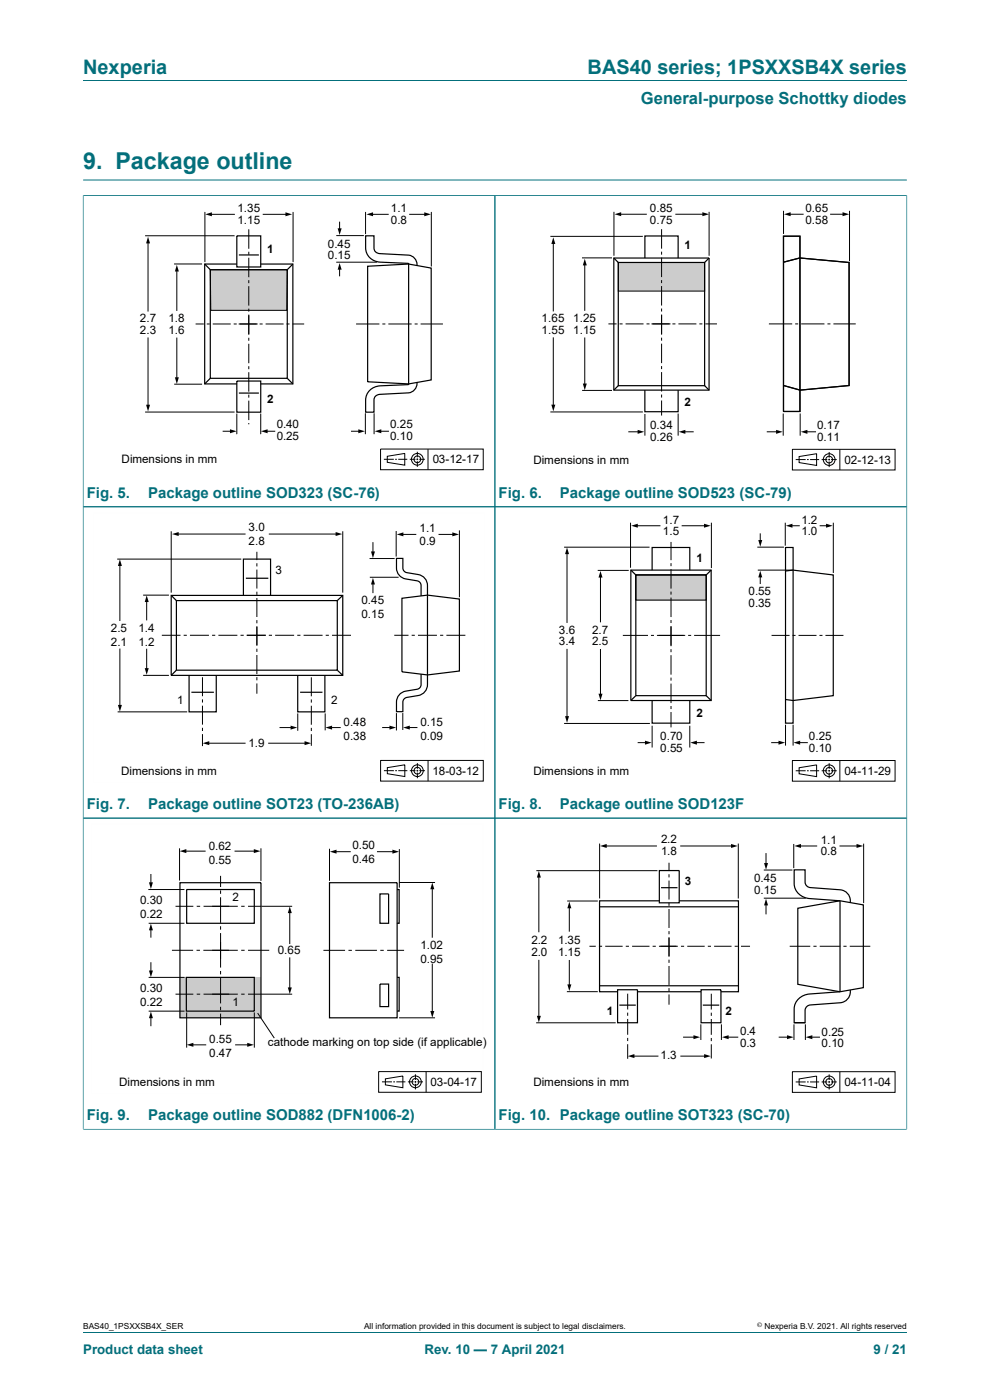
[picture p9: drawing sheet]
<svg xmlns="http://www.w3.org/2000/svg" width="210mm" height="297mm" viewBox="0 0 210 297" stroke-linecap="round" stroke-linejoin="round" font-family="sans-serif">
<path d="M17.6 17.1h174.8M17.6 38.2h174.8M17.6 41.4v66.1h87.4v-66h-87.4" fill="none" stroke="#036f7b" stroke-width=".21"/>
<path d="M19.8 42.7h83.1v57.3h-83.1z" fill="none" stroke="#fff" stroke-width=".21"/>
<g fill="none" stroke="#000" stroke-width=".21">
<path d="M30.8 50h19M31.4 51.4v14.7M36.9 56h6M37.5 57.3v8.7M44.7 45.5h5.1M55.7 45.5h5.1M72 47v1.7M72 56.9v1.7M78.8 45.5h3.6M86.8 45.5h3.5M31.4 71.6v14.5M37.5 71.6v8.7"/>
<path d="M75.5 68.7h5M81.1 68.7h.6M82.4 68.7h4.9M88 68.7h.6M89.2 68.7h4.8M30.8 87.4h19M37 81.5h5.9M47.2 91.5h1.9M56.5 91.5h1.9M74.5 91.5h1.8M80.6 91.5h1.9M80.7 95.3h21.8v4.3h-21.8z"/>
<path d="M81.4 97.4h2.1M82.2 96.8l3.7-.6v2.5l-3.7-.6zM83.8 97.4h.4M84.5 97.4h1.9M86.9 97.4h1.2M88.3 97.4h.4M88.5 95.8v1.2M88.5 97.3v.3M88.5 97.8v1.2M88.9 97.4h1.2M90.8 95.3v4.3"/>
<circle cx="88.5" cy="97.4" r="1.25"/>
<circle cx="88.5" cy="97.4" r=".71"/>
</g>
<g fill="#000">
<path d="M31.4 50.2l.4 1.4h-.8zM37.5 56.2l.4 1.4h-.8zM43.5 45.5l1.4-.5v.9zM60.6 45l1.4 .5-1.4 .4zM71.6 48.4h.9l-.5 1.4zM72 55.8l.5 1.4h-.9zM77.7 45.5l1.4-.5v.9zM90 45l1.4 .5-1.4 .4zM31 85.9h.8l-.4 1.4zM37.1 80h.8l-.4 1.5zM48.8 91.1l1.4 .4-1.4 .4zM55.4 91.5l1.4-.4v.8z"/>
<path d="M76 91.1l1.4 .4-1.4 .4zM79.5 91.5l1.4-.4v.8z"/>
</g>
<path d="M44.6 57.2h16.3l-.1 8.6h-16.1z" fill="#ccc"/>
<g fill="none" stroke="#000" stroke-width=".21">
<path d="M43.5 45v10.5M44.6 57.2h16.3l-.1 8.6h-16.1zM52.8 48.6v4.2M52.8 53.4v.6M52.8 54.7v4.1M52.8 59.4v.7M62.2 45v10.5M71.4 55.6h8.5M71.4 50h5.7M77.5 45v4.6M91.5 45v11.5M41.5 68.7h1.7"/>
<path d="M43.9 68.7h.6M45.1 68.7h3.8M49.6 68.7h.6M50.6 68.7h4.1M52.8 60.7v4.1M52.8 65.5v.6M52.8 66.7v4.3M52.8 71.7v.6M52.8 72.9v4.2M52.8 77.7v.6M52.8 79v4.1M55.1 68.7h.6"/>
<path d="M56.3 68.7h3.9M60.8 68.7h.6M62.1 68.7h2.4M50.2 87.8v4.2M52.8 83.7v.7M52.8 85v4.1M52.8 89.8v.2M55.3 87.8v4.2M77.5 87.7v4.3M79.4 87.7v4.3M168.1 95.3h21.8v4.4h-21.8zM168.8 97.5h2.1"/>
<path d="M169.5 96.9l3.7-.6v2.4l-3.7-.6zM171.2 97.5h.3M171.8 97.5h2M174.3 97.5h1.2M175.7 97.5h.4M175.9 95.9v1.2M175.9 97.3v.4M175.9 97.9v1.2M176.3 97.5h1.2M178.2 95.3v4.4"/>
<circle cx="175.9" cy="97.5" r="1.25"/>
<circle cx="175.9" cy="97.5" r=".71"/>
</g>
<g fill="none" stroke="#000" stroke-width=".25">
<path d="M43.4 56l1.2 1.2M44.6 57.2h16.3v23.1h-16.3zM50.2 56h-6.8v25.4h6.8M50.2 50h5.1v6.6h-5.1zM50.7 54.1h4.2M55.3 56h6.8v25.4h-6.8M62.1 56l-1.2 1.2M78 56.5l8.7-.5 4.8 .9v23.7l-4.8 .8-8.7-.4zM88.5 56.3a2.05 2.05 0 0 0-1.8-2.2l-6.2-.3a1.21 1.21 0 0 1-1.2-1.2v-2.6h-1.7a5.3 5.3 0 0 0 .6 4.4 3.4 3.4 0 0 0 2.4 1.2l6.1 .3v25.5l-.1 .2-6 .3a3.1 3.1 0 0 0-3 3v2.5h1.7v-2.5a1.18 1.18 0 0 1 1.2-1.2l6.2-.4a2.04 2.04 0 0 0 1.8-2.2M44.6 80.3l-1.2 1.1M50.2 80.8h5.1v6.6h-5.1zM50.7 83.4h4.2"/>
<path d="M60.9 80.3l1.2 1.1"/>
</g>
<path d="M192.4 41.4v66.1h-87.4v-66h87.4" fill="none" stroke="#036f7b" stroke-width=".21"/>
<path d="M107.1 42.7h83.1v57.4h-83.1z" fill="none" stroke="#fff" stroke-width=".21"/>
<path d="M131.2 55.7h18.3v6.1h-18.3z" fill="#ccc"/>
<g fill="none" stroke="#000" stroke-width=".21">
<path d="M116.7 50.1h19.7M117.4 51.5v14.6M123.5 54.7h6.3M124 56v9.9M130.2 44.9v9.4M131.2 55.7h18.3v6.1h-18.3zM131.5 45.4h5.7M140.3 48.6v4.2M140.3 53.4v.6M140.3 54.7v4.1M140.3 59.4v.7M143.3 45.4h6"/>
<path d="M150.4 44.9v9.4M166.2 44.7v4.9M167.4 45.4h3.1M176.1 45.4h2.9M180.2 44.7v10.7M117.4 71.6v14.5M124 71.6v10M129.1 68.7h1.7M131.4 68.7h.7M132.7 68.7h3.8M137.1 68.7h.7M138.2 68.7h4"/>
<path d="M140.3 60.7v4.1M140.3 65.5v.6M140.3 66.7v4.3M140.3 71.6v.7M140.3 72.9v4.1M140.3 77.7v.6M140.3 78.9v4.2M142.6 68.7h.7M143.9 68.7h3.8M148.4 68.7h.6M149.6 68.7h2.5M163.1 68.7h4.9"/>
<path d="M168.7 68.7h.6M169.9 68.7h5M175.5 68.7h.7M176.8 68.7h4.7M116.7 87.4h19.7M123.5 82.8h6.3M133.3 91.6h2.2M136.8 87.8v4.6M140.3 83.7v.6M140.3 85v3.2M143.8 87.7v4.7M145.1 91.6h2"/>
<path d="M162.6 91.6h2.3M166.1 87.7v4.7M169.7 87.7v4.7M171 91.6h2.1M24.9 118.6h26.3M25.4 119.8v11.9M36.3 112.7v13M37.5 113.3h14.6M54.5 117.1v1.7M54.5 119.5v.7M57 113.3h14.5M72.7 112.7v13"/>
<path d="M78.4 118.5h5.3M79.1 115v2.3M84 112.7v5.4M85.2 113.4h3.1M93 113.4h3.2M97.5 112.5v14.2M25.4 137.6v12.2M30.4 126.3h5.4M31.1 127.4v4.2M31.1 137.6v4.4M34.3 134.8h4M39 134.8h.6"/>
<path d="M40.3 134.8h4M45 134.8h.7M46.3 134.8h4.1M51 134.8h.7M52.3 134.8h4.1M54.5 120.8v4.1M54.5 125.5v.7M54.5 126.9v4M54.5 131.6v.6M54.5 132.9v4M54.5 137.6v.7M54.5 139v4"/>
<path d="M57 134.8h.7M58.4 134.8h4M63.1 134.8h.6M64.4 134.8h4M69.1 134.8h.7M70.4 134.8h4.1M78.4 122.5h6.2M79.1 123.7v2.1M83.6 134.8h3.1M87.3 134.8h.7M88.7 134.8h4M93.4 134.8h.6"/>
<path d="M94.7 134.8h4M25 151h14.7M30.4 143.3h5.4M43 143.7v4M43 148.4v.6M43 149.7v4M43 154.4v.7M43 155.7v2.6M44 157.7h8.1M54.5 143.6v.7M54.5 145v2.2M56.9 157.7h8"/>
<path d="M59.3 154.3h2.6M63.2 151.4v3.6M66 143.7v4M66 148.4v.7M66 149.7v4M66 154.4v.7M66 155.8v2.4M69 151.3v3.6M70.2 154.3h2.1M81.1 154.3h1.8M84.1 151.3v3.7M85.4 151.3v3.6"/>
<path d="M86.6 154.3h1.9M80.7 161.3h21.8v4.4h-21.8zM81.4 163.5h2.1M82.2 162.9l3.7-.7v2.5l-3.7-.6zM83.8 163.5h.4M84.5 163.5h1.9M86.9 163.5h1.2M88.4 163.5h.3M88.5 161.9v1.2M88.5 163.3v.4M88.5 163.9v1.2M88.9 163.5h1.2"/>
<path d="M90.8 161.3v4.4"/>
<circle cx="88.5" cy="163.5" r="1.25"/>
<circle cx="88.5" cy="163.5" r=".71"/>
</g>
<g fill="#000">
<path d="M117.4 50.3l.4 1.5h-.8zM124 54.9l.5 1.4h-.9zM130.4 45.4l1.4-.4v.9zM149 45l1.4 .4-1.4 .5zM166.3 45.4l1.4-.4v.9zM178.7 45l1.4 .4-1.4 .5zM117 85.8h.8l-.4 1.5zM123.6 81.4h.9l-.5 1.4zM135.3 91.2l1.4 .4-1.4 .4zM144 91.6l1.4-.4v.8zM164.6 91.2l1.4 .4-1.4 .4zM169.9 91.6l1.4-.4v.8z"/>
<path d="M36.5 113.3l1.4-.4v.8zM71.2 112.9l1.4 .4-1.4 .4zM78.7 117h.8l-.4 1.4zM84.2 113.4l1.4-.5v.9zM95.9 112.9l1.5 .5-1.5 .4zM25.4 118.7l.5 1.4h-.9zM31.1 126.3l.4 1.4h-.8zM79.1 122.6l.4 1.4h-.8zM25 149.5h.9l-.5 1.5zM30.7 141.7h.8l-.4 1.5zM43 157.7l1.4-.5v.9zM61.6 153.9l1.5 .4-1.5 .5z"/>
<path d="M64.6 157.2l1.4 .5-1.4 .4zM69 154.3l1.4-.4v.9zM82.6 153.9l1.4 .4-1.4 .5zM85.5 154.3l1.4-.4v.9z"/>
</g>
<g fill="none" stroke="#000" stroke-width=".25">
<path d="M130.2 54.7h20.2v28.1h-20.2zM130.2 54.7l1 1M131.2 55.7h18.3v26.1h-18.3zM136.8 54.7v-4.6h7v4.6M150.4 54.7l-.9 1M166.2 50.1h3.5v37.2h-3.5zM166.2 55.6l3.5-.9 10.4 1v26.1l-10.4 1-3.5-1M131.2 81.8l-1 1M136.8 82.8v4.5h7v-4.5M149.5 81.8l.9 1M36.3 126.3h36.4v17h-36.4zM36.3 126.3l1.1 1.1"/>
<path d="M37.4 127.4h34.1v14.8h-34.1zM51.6 126.3v-7.7h5.8v7.7M52.2 122.7h4.7M72.7 126.3l-1.2 1.1M85.3 126.9l5.4-.6 6.8 .8v15.3l-6.8 .8-5.4-.7zM89.3 126.4v-2.2a1 1 0 0 0-.8-1l-2.4-.4a2.35 2.35 0 0 1-2-2.3v-2h1.4v2a1.01 1.01 0 0 0 .8 1l2.4 .4a2.34 2.34 0 0 1 2 2.3v19a3.8 3.8 0 0 1-1 3.9l-1 .5-2.4 .4a1.01 1.01 0 0 0-.8 1v2h-1.4a3.8 3.8 0 0 1 .9-3.9l1.1-.5 2.4-.4a1.01 1.01 0 0 0 .8-1v-2.2M37.4 142.2l-1.1 1.1M40.1 143.2v7.8h5.8v-7.8M40.6 146.9h4.8M63.2 143.2v7.8h5.7v-7.8M63.7 146.9h4.7M71.5 142.2l1.2 1.1"/>
</g>
<path d="M17.6 107.5h174.8v66h-174.8zM105 107.5v66" fill="none" stroke="#036f7b" stroke-width=".21"/>
<path d="M19.8 108.7h83.1v57.4h-83.1z" fill="none" stroke="#fefefe" stroke-width=".21"/>
<path d="M134.9 122h14.9v5.3h-14.9z" fill="#ccc"/>
<g fill="none" stroke="#000" stroke-width=".21">
<path d="M119.7 116.1h18.1M120.3 117.3v14.8M133.7 110.9v9.5M135 111.5h5.1M144.6 111.5h5M150.9 110.9v9.6M161.3 113.2v1.6M166.6 110.9v4.9M167.8 111.5h1.8M173.9 111.5h1.6M176.8 110.9v10.7M120.3 137.7v14.5"/>
<path d="M126.8 121h6.6M127.4 122.2v9.8M127.4 137.7v9.7M134.9 122h14.9v5.3h-14.9zM161.3 122.2v1.7M163.7 134.8h3.8M168.1 134.8h.6M169.4 134.8h3.8M173.8 134.8h.7M175.1 134.8h3.8M119.7 153.5h18.2M126.8 148.6h6.5"/>
<path d="M135.3 157.5h1.8M147.5 157.5h1.9M163.6 157.5h1.8M169.4 157.5h2M168.1 161.3h21.8v4.4h-21.8zM168.8 163.5h2.1M169.5 162.9l3.7-.6v2.5l-3.7-.6zM171.2 163.5h.3M171.8 163.5h2M174.3 163.5h1.2M175.7 163.5h.4M175.9 161.9v1.2"/>
<path d="M175.9 163.3v.4M175.9 163.9v1.2M176.3 163.5h1.2M178.2 161.4v4.3"/>
<circle cx="175.9" cy="163.5" r="1.25"/>
<circle cx="175.9" cy="163.5" r=".71"/>
</g>
<path d="M107.1 108.8h83.1v57.3h-83.1z" fill="none" stroke="#fff" stroke-width=".21"/>
<g fill="#000">
<path d="M120.3 116.1l.4 1.5h-.8zM133.9 111.5l1.4-.4v.8zM149.3 111.1l1.5 .4-1.5 .4zM160.9 114.6h.8l-.4 1.4zM166.7 111.5l1.4-.4v.8zM175.2 111.1l1.4 .4-1.4 .4zM127.4 121.1l.4 1.4h-.8zM161.3 121.1l.4 1.4h-.8zM119.9 151.9h.8l-.4 1.4zM127 147.2h.8l-.4 1.4zM136.8 157.1l1.4 .4-1.4 .5zM146.4 157.5l1.4-.4v.9z"/>
<path d="M165.1 157.1l1.4 .4-1.4 .5zM168.3 157.5l1.4-.4v.9z"/>
</g>
<path d="M134.9 122h14.9v5.3h-14.9z" fill="#ccc"/>
<g fill="none" stroke="#000" stroke-width=".21">
<path d="M142.3 115v3.8M142.3 119.5v.6M160.6 116.1h5.7M132.1 134.8h5.3M134.9 122h14.9v5.3h-14.9zM138.1 134.8h.6M139.4 134.8h5.9M142.3 120.7v4.2M142.3 125.5v.6M142.3 126.8v4.1M142.3 131.5v.7M142.3 132.8v4.3"/>
<path d="M142.3 137.7v.7M142.3 139v4.1M146 134.8h.6M147.2 134.8h5.5M160.7 120.9h7.5M138.3 154v4.6M142.3 143.8v.6M142.3 145v4.1M142.3 149.8v.6M142.3 151.1v3.2M146.3 154v4.6M166.6 153.7v4.5"/>
<path d="M168.2 153.7v4.5M38.1 180v6.8M55.4 180v6.9M31.5 188.7h7.6M31.5 195.9h7.6M32 185.4v2.1M32 197.1v1.8M39.2 180.6h4.4M49.8 180.6h4.3M61.5 193.4v6.9M69.9 180.1v6.8M71 180.7h3.4"/>
<path d="M80 180.7h3.5M84.7 187.2h7.6M84.7 180.1v8.2M91.7 188.4v10.5M32 204.1v2.1M32 215.7v2M61.5 203.1v6.7M68.6 201.6h4.6M73.9 201.6h.7M75.4 201.6h4.6M80.7 201.6h.7M82.1 201.6h3.6"/>
<path d="M84.7 215.9h7.6M91.7 204.4v10.4M40.7 221.7h3M49.9 221.7h2.8M80.3 227.3h21.8v4.4h-21.8zM81 229.5h2.1M81.7 228.9l3.8-.6v2.5l-3.8-.7zM83.4 229.5h.4M84.1 229.5h1.9M86.5 229.5h1.2M87.9 229.5h.4M88.1 227.9v1.2"/>
<path d="M88.1 229.3v.4M88.1 229.9v1.2M88.5 229.5h1.2M90.4 227.4v4.3"/>
<circle cx="88.1" cy="229.5" r="1.25"/>
<circle cx="88.1" cy="229.5" r=".71"/>
</g>
<path d="M166.6 116.1h1.6v37.3h-1.6zM133.8 120.9h17.1v27.7h-17.1zM133.8 120.9l1.1 1.1M134.9 122h14.9v25.6h-14.9zM138.3 120.9v-4.8h8v4.8M150.9 120.9l-1.1 1.1M166.6 121.1l1.6-.2 8.6 1.1v25.6l-8.6 1-1.6-.2M134.9 147.6l-1.1 1M138.3 148.6v4.8h8v-4.8M149.8 147.6l1.1 1" fill="none" stroke="#000" stroke-width=".25"/>
<path d="M17.6 239.6h87.4v-66.1h-87.4v66.1" fill="none" stroke="#036f7b" stroke-width=".21"/>
<path d="M19.4 174.7h83.1v57.4h-83.1z" fill="none" stroke="#fefefe" stroke-width=".21"/>
<g fill="#000">
<path d="M31.6 187.2h.8l-.4 1.4zM32 195.9l.4 1.5h-.8zM38.1 180.6l1.4-.5v.9zM53.8 180.1l1.5 .5-1.5 .4zM61.5 192.3l.4 1.4h-.8zM70 180.7l1.4-.5v.9zM83.2 180.2l1.5 .5-1.5 .4zM91.7 187.2l.4 1.5h-.8zM31.6 205.9h.8l-.4 1.4zM32 214.6l.4 1.4h-.8zM61.1 209.5h.8l-.4 1.4zM91.3 214.5h.8l-.4 1.4z"/>
<path d="M39.6 221.7l1.4-.5v.9zM52.4 221.2l1.5 .5-1.5 .4z"/>
</g>
<path d="M38.2 207.3h17.2v8.6h-17.2z" fill="#cbcbcb"/>
<g fill="none" stroke="#000" stroke-width=".21">
<path d="M127.2 179v11.6M128.3 179.5h11M144.3 179.5h11.1M156.6 179v11.6M168.4 179v5.2M169.5 179.5h3.8M178.1 179.5h3.9M183.2 179v12.6M37.2 192.3h3.8M41.7 192.3h.8M43.2 192.3h7.2M46.8 185.8v2.4"/>
<path d="M46.8 188.9v.7M46.8 190.3v5.5M46.8 196.5v.7M46.8 197.9v7.4M51.2 192.3h.7M52.6 192.3h2.8M55.4 192.3h6.6M84.2 195.8v.1M113.8 184.7h25.7M114.3 185.9v11.9M120.3 191.1h6.5M120.8 192.4v5.2"/>
<path d="M141.9 183v1.8M141.9 185.5v.6M141.9 186.8v4M141.9 191.5v.7M141.9 192.8v4.1M141.9 197.5v.7M141.9 198.9v4M162 184.6h6.1M162 190.5h8.9M162.5 181v2.4M162.5 191.8v2.2M31.5 207.3h7.7"/>
<path d="M31.5 214.5h7.7M36.5 201.6h4.5M37.2 210.9h3.8M39.6 214.8v7.4M41.7 201.6h.7M41.7 210.9h.8M43.1 201.6h7.3M43.2 210.9h7.2M46.8 206v.7M46.8 207.4v5.5M46.8 213.6v.7M46.8 215v2.5"/>
<path d="M51.2 201.6h.7M51.2 210.9h.7M52.6 201.6h4.5M52.6 210.9h9.4M53.9 214.8v7.4M54.7 214.9l3.5 5.3M113.7 217h16.9M114.3 203.6v12.2M120.2 210.4h6.6M120.8 203.7v5.4M125 200.7h1.4M127 200.7h.7"/>
<path d="M128.4 200.7h3.7M132.7 200.7h.7M133.1 210.8v3.4M133.1 214.8v.7M133.1 216.2v3.3M134.1 200.7h3.7M138.4 200.7h.7M139.8 200.7h4M141.9 203.6v.7M141.9 204.9v4M141.9 209.6v.7M141.9 211v2.1"/>
<path d="M144.4 200.7h.7M145.8 200.7h3.7M148.7 217.3v3.3M150.1 200.7h.7M150.9 210.8v3.4M150.9 214.8v.7M150.9 216.2v3.3M151.5 200.7h3.7M153 217.3v3.3M155.8 200.7h.7M157.2 200.7h1.9M167.5 200.7h4.4"/>
<path d="M168.4 217.3v3.3M170.8 217.3v3.3M172.5 200.7h.7M173.9 200.7h4.3M178.9 200.7h.7M180.2 200.7h4.4M133.1 220.2v.7M133.1 221.5v3.1M134.2 224.1h5.5M144.3 224.1h5.3M144.9 220h2.5M150.9 220.2v.7"/>
<path d="M150.9 221.5v3M154.3 220h2.3M165.2 220h2M168.1 227.4h21.8v4.3h-21.8zM168.8 229.5h2.1M169.5 228.9l3.7-.6v2.5l-3.7-.6zM171.2 229.5h.3M171.8 229.5h2M172 220h1.9M174.3 229.5h1.2M175.7 229.5h.4M175.9 227.9v1.2"/>
<path d="M175.9 229.3v.4M175.9 229.9v1.2M176.3 229.5h1.2M178.2 227.4v4.3"/>
<circle cx="175.9" cy="229.5" r="1.25"/>
<circle cx="175.9" cy="229.5" r=".71"/>
</g>
<g fill="none" stroke="#000" stroke-width=".25">
<path d="M38.2 187.3h17.2v28.6h-17.2zM39.6 188.7h14.3v7.2h-14.3zM69.9 187.3h14.3v28.6h-14.3zM80.6 189.6h1.8v6.3h-1.8zM84.2 188.7h.5v7.2h-.5M127.2 192.4h29.4M139.9 184.7h4.2v6.8h-4.2zM139.9 191.1h-12.7v19.3h3.8M140.2 188.3h3.5M144.1 191.1h12.5v19.3h-3.7M169.2 192.7l9-1.6 4.9 .9v17.5l-4.9 .9-9-1.6zM180.4 191.5a2.39 2.39 0 0 0-2.2-2.7l-6.3-.5a1.2 1.2 0 0 1-1.1-1.1v-2.7h-2.3v3a3.4 3.4 0 0 0 3.2 3.1l6.5 .5v19.3l-6.5 .5a3.4 3.4 0 0 0-3.2 3.1v3h2.3v-2.7a1.2 1.2 0 0 1 1.1-1.1l6.3-.5a2.38 2.38 0 0 0 2.2-2.7"/>
<path d="M39.5 207.3h14.4v7.2h-14.4zM80.6 208.8h1.8v4.7h-1.8zM84.2 207.3h.5v7.2h-.5M127.2 209.1h29.5M131 210h4.2v7h-4.2zM131.4 213.2h3.5M135.2 210.4h13.5M148.7 210h4.2v7h-4.2zM149.1 213.2h3.5M168.5 217h2.3"/>
</g>
<path d="M17.6 41.5v198M17.7 41.5h174.6M105 41.5v198.1M192.4 41.5v198.1M17.7 107.5h174.6M17.7 173.5h174.7M17.7 239.6h174.7M17.6 282.6h174.8" fill="none" stroke="#036f7b" stroke-width=".21"/>
<path d="M107.1 174.8h83.1v57.3h-83.1z" fill="none" stroke="#fff" stroke-width=".21"/>
<g fill="#000">
<path d="M127.3 179.5l1.4-.5v.9zM155.1 179l1.4 .5-1.4 .4zM168.5 179.5l1.4-.5v.9zM181.7 179l1.4 .5-1.4 .4zM114.3 184.8l.4 1.4h-.8zM120.8 191.3l.4 1.4h-.9zM162.1 183.1h.8l-.4 1.4zM162.5 190.7l.4 1.4h-.8zM113.9 215.5h.8l-.4 1.4zM120.3 208.8h.9l-.4 1.4zM133.2 224.1l1.4-.5v.9zM147.1 219.6l1.4 .4-1.4 .5z"/>
<path d="M149.4 223.6l1.4 .5-1.4 .4zM153.1 220l1.5-.4v.9zM166.9 219.6l1.5 .4-1.5 .5zM170.9 220l1.4-.4v.9z"/>
</g>
<text font-size="4.9" fill="#036f7b" x="17.6" y="35.9">9. Package outline</text>
<g font-size="4.2" fill="#036f7b">
<text x="17.6" y="15.6">Nexperia</text>
<text x="124.6" y="15.6">BAS40 series; 1PSXXSB4X series</text>
</g>
<text font-size="3.5" fill="#036f7b" x="136" y="22">General-purpose Schottky diodes</text>
<g font-size="3.2" fill="#036f7b">
<text x="18.4" y="105.6">Fig. 5.</text>
<text x="31.4" y="105.6">Package outline SOD323 (SC-76)</text>
<text x="105.8" y="105.7">Fig. 6.</text>
<text x="118.8" y="105.7">Package outline SOD523 (SC-79)</text>
<text x="18.4" y="171.6">Fig. 7.</text>
<text x="31.4" y="171.6">Package outline SOT23 (TO-236AB)</text>
<text x="105.8" y="171.7">Fig. 8.</text>
<text x="118.8" y="171.7">Package outline SOD123F</text>
<text x="18.4" y="237.6">Fig. 9.</text>
<text x="31.4" y="237.6">Package outline SOD882 (DFN1006-2)</text>
<text x="105.8" y="237.7">Fig. 10. Package outline SOT323 (SC-70)</text>
</g>
<g font-size="2.8" fill="#036f7b">
<text x="17.6" y="287.2">Product data sheet</text>
<text x="90.1" y="287.2">Rev. 10 — 7 April 2021</text>
<text x="185.3" y="287.2">9 / 21</text>
</g>
<g font-size="2.5">
<text x="50.4" y="45">1.35</text>
<text x="50.4" y="47.5">1.15</text>
<text x="82.9" y="45">1.1</text>
<text x="82.9" y="47.5">0.8</text>
<text x="137.9" y="45">0.85</text>
<text x="137.9" y="47.5">0.75</text>
<text x="170.9" y="45">0.65</text>
<text x="170.9" y="47.5">0.58</text>
<text x="56.7" y="53.7">1</text>
<text x="69.6" y="52.5">0.45</text>
<text x="145.2" y="52.8">1</text>
<text x="69.6" y="55">0.15</text>
<text x="29.7" y="68.3">2.7</text>
<text x="29.7" y="70.8">2.3</text>
<text x="35.7" y="68.3">1.8</text>
<text x="35.7" y="70.8">1.6</text>
<text x="114.9" y="68.3">1.65</text>
<text x="114.9" y="70.8">1.55</text>
<text x="121.6" y="68.3">1.25</text>
<text x="121.6" y="70.8">1.15</text>
<text x="56.7" y="85.5">2</text>
<text x="145.2" y="86.1">2</text>
<text x="58.7" y="90.9">0.40</text>
<text x="58.7" y="93.4">0.25</text>
<text x="82.8" y="90.9">0.25</text>
<text x="82.8" y="93.4">0.10</text>
<text x="137.9" y="91">0.34</text>
<text x="137.9" y="93.5">0.26</text>
<text x="173.4" y="91">0.17</text>
<text x="173.4" y="93.5">0.11</text>
<text x="25.8" y="98.3">Dimensions in mm</text>
<text x="91.8" y="98.3">03-12-17</text>
<text x="113.2" y="98.4">Dimensions in mm</text>
<text x="179.1" y="98.4">02-12-13</text>
<text x="52.7" y="112.7">3.0</text>
<text x="89" y="112.8">1.1</text>
<text x="140.6" y="111.1">1.7</text>
<text x="140.6" y="113.6">1.5</text>
<text x="170" y="111.1">1.2</text>
<text x="170" y="113.6">1.0</text>
<text x="52.7" y="115.6">2.8</text>
<text x="89" y="115.7">0.9</text>
<text x="147.8" y="119.1">1</text>
<text x="58.5" y="121.8">3</text>
<text x="76.7" y="128.1">0.45</text>
<text x="76.7" y="131">0.15</text>
<text x="158.8" y="126.3">0.55</text>
<text x="158.8" y="128.8">0.35</text>
<text x="23.5" y="134.1">2.5</text>
<text x="23.5" y="137.1">2.1</text>
<text x="29.4" y="134.1">1.4</text>
<text x="29.4" y="137.1">1.2</text>
<text x="118.6" y="134.4">3.6</text>
<text x="118.6" y="136.9">3.4</text>
<text x="125.6" y="134.4">2.7</text>
<text x="125.6" y="136.9">2.5</text>
<text x="37.6" y="149.4">1</text>
<text x="70.3" y="149.4">2</text>
<text x="72.9" y="154">0.48</text>
<text x="89.2" y="154.1">0.15</text>
<text x="147.8" y="152.1">2</text>
<text x="52.7" y="158.4">1.9</text>
<text x="72.9" y="156.9">0.38</text>
<text x="89.2" y="157">0.09</text>
<text x="140" y="157">0.70</text>
<text x="140" y="159.5">0.55</text>
<text x="171.6" y="157">0.25</text>
<text x="171.6" y="159.5">0.10</text>
<text x="25.7" y="164.3">Dimensions in mm</text>
<text x="91.7" y="164.3">18-03-12</text>
<text x="113.2" y="164.4">Dimensions in mm</text>
<text x="179.1" y="164.4">04-11-29</text>
<text x="140.2" y="178.9">2.2</text>
<text x="174.1" y="179">1.1</text>
<text x="44.3" y="180.3">0.62</text>
<text x="44.3" y="183.2">0.55</text>
<text x="74.7" y="180.2">0.50</text>
<text x="74.7" y="183.2">0.46</text>
<text x="140.2" y="181.4">1.8</text>
<text x="174.1" y="181.5">0.8</text>
<text x="29.7" y="191.8">0.30</text>
<text x="49.3" y="191.2">2</text>
<text x="145.3" y="187.8">3</text>
<text x="160" y="187.2">0.45</text>
<text x="160" y="189.6">0.15</text>
<text x="29.7" y="194.7">0.22</text>
<text x="58.9" y="202.4">0.65</text>
<text x="89.2" y="201.3">1.02</text>
<text x="112.7" y="200.3">2.2</text>
<text x="112.7" y="202.8">2.0</text>
<text x="118.4" y="200.3">1.35</text>
<text x="118.4" y="202.8">1.15</text>
<text x="89.2" y="204.3">0.95</text>
<text x="29.7" y="210.4">0.30</text>
<text x="29.7" y="213.4">0.22</text>
<text x="49.3" y="213.5">1</text>
<text x="128.7" y="215.3">1</text>
<text x="153.9" y="215.3">2</text>
<text x="44.4" y="221.2">0.55</text>
<text x="56.8" y="222">cathode marking on top side (if applicable)</text>
<text x="157" y="219.6">0.4</text>
<text x="174.3" y="219.7">0.25</text>
<text x="44.4" y="224.2">0.47</text>
<text x="140.1" y="224.8">1.3</text>
<text x="157" y="222.1">0.3</text>
<text x="174.3" y="222.2">0.10</text>
<text x="25.3" y="230.4">Dimensions in mm</text>
<text x="91.3" y="230.4">03-04-17</text>
<text x="113.2" y="230.4">Dimensions in mm</text>
<text x="179.1" y="230.4">04-11-04</text>
</g>
<g font-size="1.8">
<text x="17.6" y="282">BAS40_1PSXXSB4X_SER</text>
<text x="77.2" y="282">All information provided in this document is subject to legal disclaimers.</text>
<text x="162.2" y="282">Nexperia B.V. 2021. All rights reserved</text>
</g>
<text font-size="1.4" x="160.6" y="281.6">©</text>
</svg>
